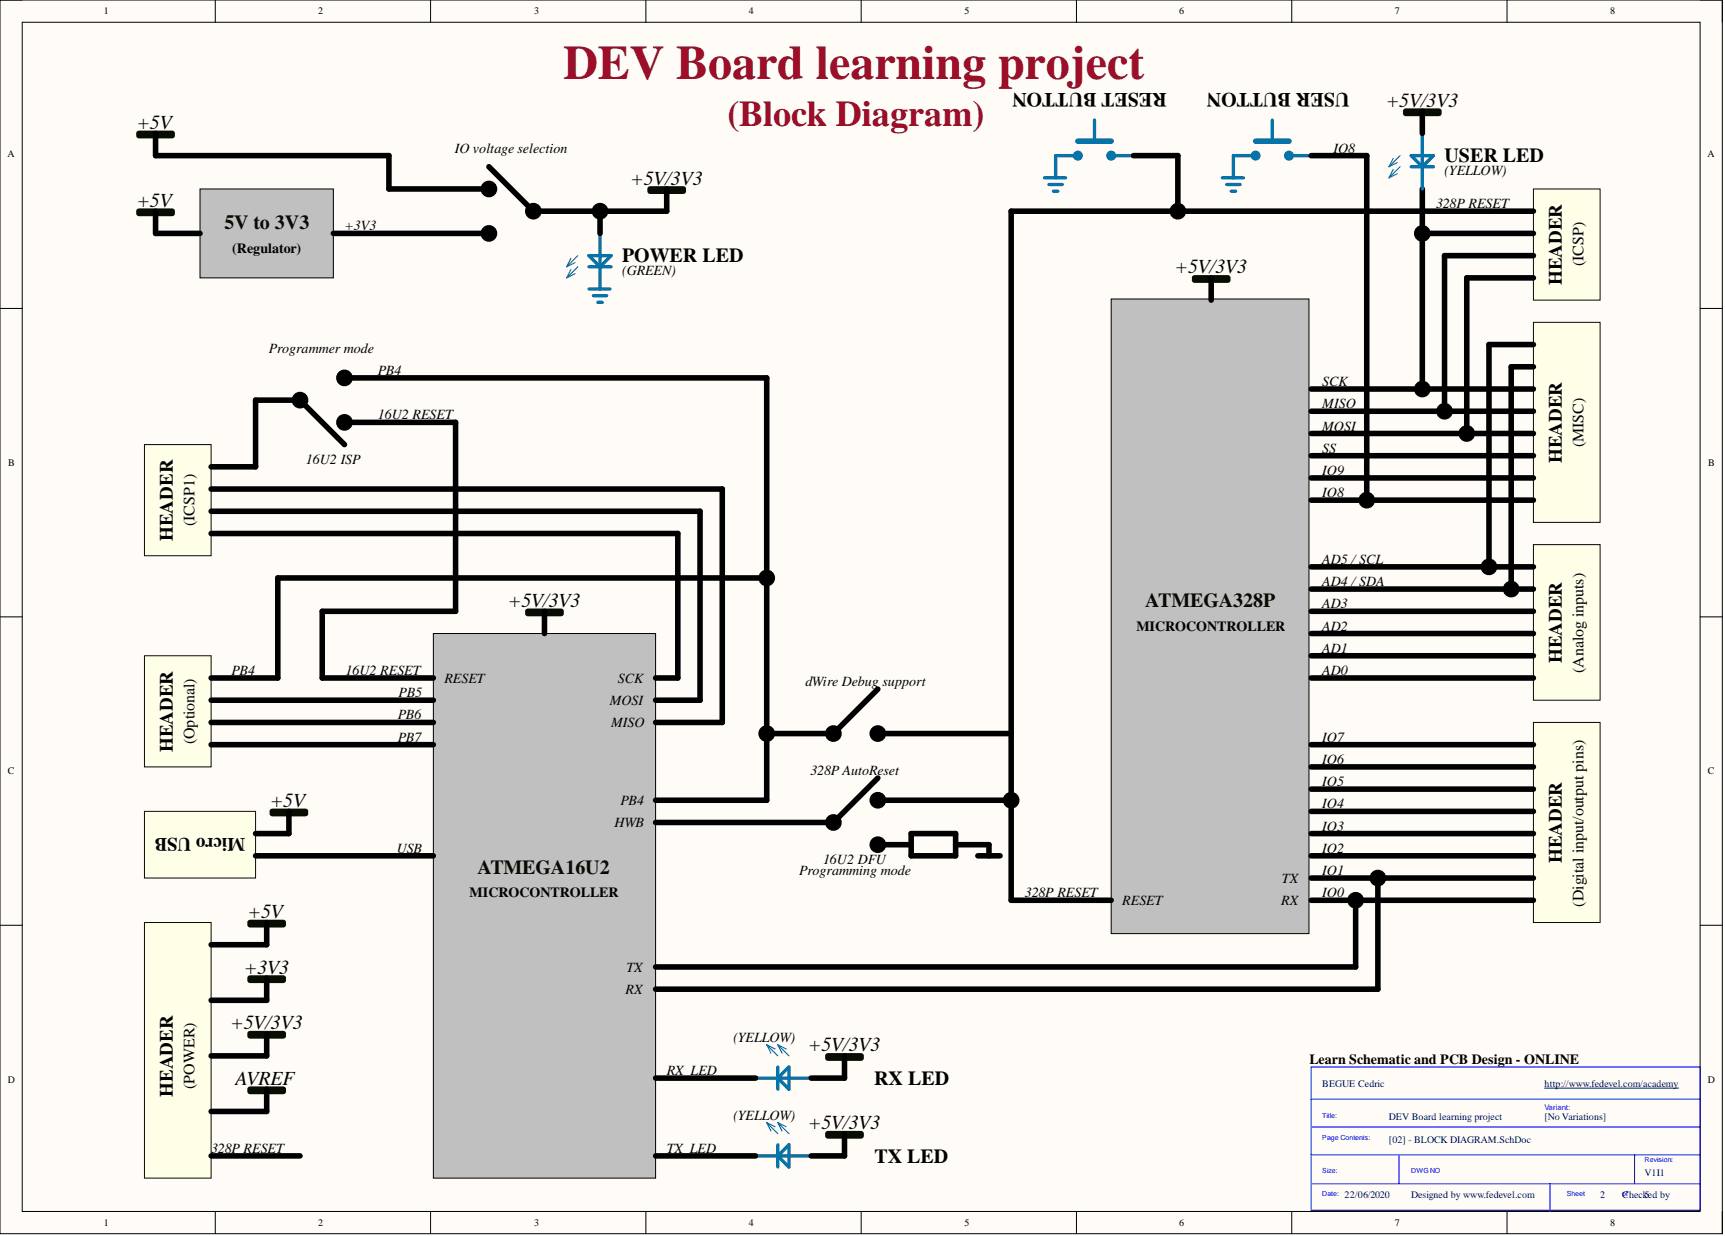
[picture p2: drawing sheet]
<svg xmlns="http://www.w3.org/2000/svg" width="393mm" height="282mm" viewBox="0 0 393 282" stroke-linecap="round" stroke-linejoin="round" font-family="sans-serif">
<path d="M0 0h392.7v281.3h-392.7z" fill-rule="evenodd" fill="#fffcf8"/>
<path d="M0 0h392.7v281.3h-392.7z" fill="none" stroke="#000" stroke-width=".23"/>
<path d="M5.1 5.1h382.6v271.2h-382.6z" fill-rule="evenodd" fill="#fffcf8"/>
<g fill="none" stroke="#000" stroke-width=".23">
<path d="M0 0h5.1M5.1 5.1h382.6v271.2h-382.6zM49.1 0v5.1M98.2 0v5.1M147.3 0v5.1M196.4 0v5.1M245.5 0v5.1M294.6 0v5.1M343.6 0v5.1M387.7 0h5v5.1M0 70.3h5.1M387.7 70.3h5"/>
<path d="M0 140.7h5.1M387.7 140.7h5M0 211h5.1M387.7 211h5M49.1 276.3v5M98.2 276.3v5M147.3 276.3v5M196.4 276.3v5M245.5 276.3v5M294.6 276.3v5M343.6 276.3v5M392.7 276.3v5"/>
</g>
<path d="M299 243.3h88.7v32.7h-88.7zM299 250.7h88.7M299.2 257h88.5M299 263.4h88.7M299.2 269.9h88.5M319 263.4v6.5M353.5 269.9v6.4M372.7 263.4v6.5" fill="none" stroke="#00f" stroke-width=".25"/>
<path d="M352.2 248.1h30.6" fill="none" stroke="#000080" stroke-width=".23"/>
<path d="M253.4 68.2h45.1v144.7h-45.1z" fill-rule="evenodd" fill="#c0c0c0"/>
<path d="M253.4 68.2h45.1v144.7h-45.1z" fill="none" stroke="#000" stroke-width=".23"/>
<path d="M349.7 124.2h15.2v35.5h-15.2z" fill-rule="evenodd" fill="#ffffe8"/>
<path d="M349.7 124.2h15.2v35.5h-15.2z" fill="none" stroke="#080d02" stroke-width=".23"/>
<path d="M299 129.3h50.7M192.6 240.8v5.1" fill="none" stroke="#000" stroke-width="1.3"/>
<path d="M245.8 35.5h-5.1v5.1M172.3 245.9h12.7M177.4 243.3v5.1M179.9 243.3v5.1l-2.5-2.5z" fill="none" stroke="#0075ad" stroke-width=".76"/>
<path d="M174.8 238.3l2.6 2.5M174.8 238.3l1 1.9M174.8 238.3l1.9 .9M177.4 238.3l2.5 2.5M177.4 238.3l.9 1.9M177.4 238.3l1.9 .9" fill="none" stroke="#0075ad" stroke-width=".25"/>
<path d="M188.8 240.8h7.6M188.8 241.3h7.6" fill="none" stroke="#080d02" stroke-width="1.3"/>
<path d="M245.8 32.2h7.6" fill="none" stroke="#0075ad" stroke-width="1.3"/>
<circle cx="245.8" cy="35.5" r=".76" fill="#0075ad"/>
<g fill="none" stroke="#0075ad" stroke-width=".76">
<path d="M253.4 35.5h5"/>
<circle cx="245.8" cy="35.5" r=".76"/>
</g>
<circle cx="253.4" cy="35.5" r=".76" fill="#0075ad"/>
<g fill="none" stroke="#0075ad" stroke-width=".76">
<path d="M249.6 27.4v4.8M238.2 40.6h4.8M239.2 42.1h3M240.2 43.6h1"/>
<circle cx="253.4" cy="35.5" r=".76"/>
</g>
<path d="M299 134.3h50.7M299 139.4h50.7M299 144.5h50.7M299 149.5h50.7M299 154.6h50.7" fill="none" stroke="#000" stroke-width="1.3"/>
<path d="M349.7 164.8h15.2v45.6h-15.2z" fill-rule="evenodd" fill="#ffffe8"/>
<path d="M349.7 164.8h15.2v45.6h-15.2z" fill="none" stroke="#080d02" stroke-width=".23"/>
<path d="M299 169.8h50.7M299 174.9h50.7M299 180h50.7M299 185h50.7M299 190.1h50.7M299 195.2h50.7M299 200.2h50.7M299 205.3h50.7" fill="none" stroke="#000" stroke-width="1.3"/>
<path d="M349.7 73.5h15.2v45.6h-15.2z" fill-rule="evenodd" fill="#ffffe8"/>
<path d="M349.7 73.5h15.2v45.6h-15.2z" fill="none" stroke="#080d02" stroke-width=".23"/>
<path d="M299 88.7h50.7M299 93.8h50.7M299 98.9h50.7M299 103.9h50.7M299 109h50.7M299 114.1h50.7" fill="none" stroke="#000" stroke-width="1.3"/>
<path d="M98.8 144.5h50.7v124.2h-50.7z" fill-rule="evenodd" fill="#c0c0c0"/>
<path d="M98.8 144.5h50.7v124.2h-50.7z" fill="none" stroke="#000" stroke-width=".23"/>
<path d="M32.9 185h25.4v15.2h-25.4z" fill-rule="evenodd" fill="#ffffe8"/>
<path d="M32.9 185h25.4v15.2h-25.4z" fill="none" stroke="#080d02" stroke-width=".23"/>
<g fill="none" stroke="#000" stroke-width="1.3">
<path d="M324.3 43.1v45.6M329.4 58.3v35.5M276.2 63.4v5M334.5 63.4v35.5M349.7 78.6h-10.2v50.7M349.7 83.6h-5.1v50.7M124.2 139.4v5.1M149.5 159.7h10.1M149.5 154.6h5.1M149.5 164.8h15.2M58.3 195.2h40.5M65.9 185v5.1h-7.6"/>
<circle cx="324.3" cy="88.7" r="1.27"/>
<circle cx="329.4" cy="93.8" r="1.27"/>
<circle cx="334.5" cy="98.9" r="1.27"/>
<circle cx="339.5" cy="129.3" r="1.27"/>
<circle cx="344.6" cy="134.3" r="1.27"/>
</g>
<path d="M272.4 63.4h7.6M272.4 63.9h7.6M120.4 139.4h7.6M120.4 139.9h7.6M62.1 185h7.6M62.1 185.5h7.6" fill="none" stroke="#080d02" stroke-width="1.3"/>
<g fill="#000">
<circle cx="324.3" cy="88.7" r="1.27"/>
<circle cx="329.4" cy="93.8" r="1.27"/>
<circle cx="334.5" cy="98.9" r="1.27"/>
<circle cx="339.5" cy="129.3" r="1.27"/>
<circle cx="344.6" cy="134.3" r="1.27"/>
</g>
<path d="M45.6 43.1h30.4v20.3h-30.4z" fill-rule="evenodd" fill="#c0c0c0"/>
<path d="M45.6 43.1h30.4v20.3h-30.4z" fill="none" stroke="#000" stroke-width=".23"/>
<path d="M31.7 48.2h7.6M31.7 48.7h7.6M148.2 43.1h7.6M148.2 43.6h7.6M188.8 258.5h7.6M188.8 259h7.6" fill="none" stroke="#080d02" stroke-width="1.3"/>
<path d="M35.5 35.5h53.2M35.5 48.2v5h10.1M152 43.1v5.1M192.6 258.5v5.1" fill="none" stroke="#000" stroke-width="1.3"/>
<path d="M134.3 58.3h5.1l-2.6 2.5zM136.8 53.2v12.7M134.3 60.8h5.1M172.3 263.6h12.7M177.4 261.1v5M179.9 261.1v5l-2.5-2.5z" fill="none" stroke="#0075ad" stroke-width=".76"/>
<path d="M130.2 58.9l-1 1.9M131.1 59.9l-1.9 .9M131.8 58.3l-2.6 2.5M130.2 61.5l-1 1.9M131.1 62.4l-1.9 1M131.8 60.8l-2.6 2.6M174.8 256l2.6 2.5M174.8 256l1 1.9M174.8 256l1.9 1M177.4 256l2.5 2.5M177.4 256l.9 1.9M177.4 256l1.9 1" fill="none" stroke="#0075ad" stroke-width=".25"/>
<path d="M349.7 43.1h15.2v25.3h-15.2z" fill-rule="evenodd" fill="#ffffe8"/>
<path d="M349.7 43.1h15.2v25.3h-15.2z" fill="none" stroke="#080d02" stroke-width=".23"/>
<g fill="none" stroke="#000" stroke-width="1.3">
<path d="M230.6 48.2h119.1M324.3 53.2h25.4M329.4 58.3h20.3M334.5 63.4h15.2M309.1 205.3v15.2h-159.6M314.2 200.2v25.4h-164.7"/>
<circle cx="324.3" cy="53.2" r="1.27"/>
<circle cx="309.1" cy="205.3" r="1.27"/>
<circle cx="314.2" cy="200.2" r="1.27"/>
</g>
<g fill="#000">
<circle cx="324.3" cy="53.2" r="1.27"/>
<circle cx="309.1" cy="205.3" r="1.27"/>
<circle cx="314.2" cy="200.2" r="1.27"/>
</g>
<path d="M32.9 101.4h15.2v25.3h-15.2z" fill-rule="evenodd" fill="#ffffe8"/>
<path d="M32.9 101.4h15.2v25.3h-15.2z" fill="none" stroke="#080d02" stroke-width=".23"/>
<path d="M48.1 116.6h111.5v43.1M48.1 111.5h116.6v53.3M48.1 106.5h10.2M48.1 121.7h106.5v32.9M149.5 245.9h22.8M149.5 263.6h22.8" fill="none" stroke="#000" stroke-width="1.3"/>
<path d="M286.3 32.2h7.6" fill="none" stroke="#0075ad" stroke-width="1.3"/>
<path d="M286.3 35.5h-5v5.1" fill="none" stroke="#0075ad" stroke-width=".76"/>
<circle cx="286.3" cy="35.5" r=".76" fill="#0075ad"/>
<g fill="none" stroke="#0075ad" stroke-width=".76">
<path d="M293.9 35.5h5.1"/>
<circle cx="286.3" cy="35.5" r=".76"/>
</g>
<circle cx="293.9" cy="35.5" r=".76" fill="#0075ad"/>
<g fill="none" stroke="#0075ad" stroke-width=".76">
<path d="M290.1 27.4v4.8M278.7 40.6h4.8M279.7 42.1h3.1M280.7 43.6h1.1"/>
<circle cx="293.9" cy="35.5" r=".76"/>
</g>
<g fill="none" stroke="#000" stroke-width="1.3">
<path d="M35.5 30.4v5.1M88.7 35.5v7.6h22.8M111.5 38l10.1 10.2h30.4M258.4 35.5h10.2M299 35.5h12.7M76 53.2h35.5M230.6 48.2v157.1h22.8M78.5 86.2h96.3v96.3h-25.3M78.5 96.3h25.4v43.1h-30.4M78.5 101.4l-10.1-10.1h-10.1v15.2M73.5 154.6h25.3M200.2 157.2l-10.2 10.1h-15.2"/>
<path d="M200.2 167.3h30.4M200.2 177.4l-10.2 10.2h-40.5M200.2 182.5h30.4M200.2 192.6h7.6M207.8 190.1h10.1v5.1h-10.1zM217.9 192.6h7.6v2.6M223 195.2h5"/>
<circle cx="111.5" cy="53.2" r="1.27"/>
<circle cx="111.5" cy="43.1" r="1.27"/>
<circle cx="121.6" cy="48.2" r="1.27"/>
<circle cx="68.4" cy="91.3" r="1.27"/>
<circle cx="78.5" cy="86.2" r="1.27"/>
<circle cx="78.5" cy="96.3" r="1.27"/>
<circle cx="174.8" cy="167.3" r="1.27"/>
<circle cx="190" cy="167.3" r="1.27"/>
<circle cx="200.2" cy="167.3" r="1.27"/>
<circle cx="190" cy="187.6" r="1.27"/>
<circle cx="200.2" cy="192.6" r="1.27"/>
<circle cx="200.2" cy="182.5" r="1.27"/>
<circle cx="230.6" cy="182.5" r="1.27"/>
</g>
<g fill="#000">
<circle cx="111.5" cy="53.2" r="1.27"/>
<circle cx="111.5" cy="43.1" r="1.27"/>
<circle cx="121.6" cy="48.2" r="1.27"/>
<circle cx="68.4" cy="91.3" r="1.27"/>
<circle cx="78.5" cy="86.2" r="1.27"/>
<circle cx="78.5" cy="96.3" r="1.27"/>
<circle cx="174.8" cy="167.3" r="1.27"/>
<circle cx="190" cy="167.3" r="1.27"/>
<circle cx="200.2" cy="167.3" r="1.27"/>
<circle cx="190" cy="187.6" r="1.27"/>
<circle cx="200.2" cy="192.6" r="1.27"/>
<circle cx="200.2" cy="182.5" r="1.27"/>
<circle cx="230.6" cy="182.5" r="1.27"/>
</g>
<path d="M31.7 30.4h7.6M31.7 30.9h7.6" fill="none" stroke="#080d02" stroke-width="1.3"/>
<path d="M32.9 149.5h15.2v25.4h-15.2z" fill-rule="evenodd" fill="#ffffe8"/>
<path d="M32.9 149.5h15.2v25.4h-15.2z" fill="none" stroke="#080d02" stroke-width=".23"/>
<g fill="none" stroke="#000" stroke-width="1.3">
<path d="M268.6 35.5v12.7M311.7 35.5v78.6M324.3 25.4v5M136.8 48.2v5M73.5 139.4v15.2M48.1 154.6h15.2M48.1 159.7h50.7M48.1 164.8h50.7M48.1 169.8h50.7M185 245.9h7.6M185 263.6h7.6"/>
<circle cx="136.8" cy="48.2" r="1.27"/>
<circle cx="268.6" cy="48.2" r="1.27"/>
<circle cx="311.7" cy="114.1" r="1.27"/>
</g>
<path d="M321.8 38h5.1M321.8 35.5h5.1l-2.6 2.5zM324.3 30.4v12.7M134.3 65.9h4.8M135.3 67.4h3M136.3 68.9h1" fill="none" stroke="#0075ad" stroke-width=".76"/>
<path d="M317.7 36.1l-1 1.9M317.7 38.6l-1 2M318.6 37.1l-1.9 .9M318.6 39.6l-1.9 1M319.3 35.5l-2.6 2.5M319.3 38l-2.6 2.6" fill="none" stroke="#0075ad" stroke-width=".25"/>
<path d="M320.5 25.4h7.6M320.5 25.9h7.6" fill="none" stroke="#080d02" stroke-width="1.3"/>
<g fill="#000">
<circle cx="136.8" cy="48.2" r="1.27"/>
<circle cx="268.6" cy="48.2" r="1.27"/>
<circle cx="311.7" cy="114.1" r="1.27"/>
</g>
<path d="M32.9 210.4h15.2v58.3h-15.2z" fill-rule="evenodd" fill="#ffffe8"/>
<path d="M32.9 210.4h15.2v58.3h-15.2z" fill="none" stroke="#080d02" stroke-width=".23"/>
<path d="M57 210.4h7.6M57 210.9h7.6M57 235.7h7.6M57 236.2h7.6M57 223.1h7.6M57 223.6h7.6M57 248.4h7.6M57 248.9h7.6" fill="none" stroke="#080d02" stroke-width="1.3"/>
<g fill="none" stroke="#000" stroke-width="1.3">
<path d="M174.8 131.8h-111.5v22.8M60.8 210.4v5h-12.7M60.8 223.1v5h-12.7M60.8 235.7v5.1h-12.7M60.8 248.4v5.1h-12.7M48.1 263.6h20.3"/>
<circle cx="174.8" cy="131.8" r="1.27"/>
</g>
<circle cx="174.8" cy="131.8" r="1.27" fill="#000"/>
<text font-size="11" fill="#9e0e29" x="128.5" y="17.9">DEV Board learning project</text>
<text font-size="8.3" fill="#9e0e29" x="165.9" y="28.6">(Block Diagram)</text>
<g font-size="4.6">
<text x="266" y="21.3" transform="rotate(-180 266 21.3)">RESET BUTTON</text>
<text x="307.7" y="21.3" transform="rotate(-180 307.7 21.3)">USER BUTTON</text>
<text x="31.2" y="29.4">+5V</text>
<text x="316" y="24.3">+5V/3V3</text>
<text x="329.4" y="37">USER LED</text>
<text x="31.2" y="47.1">+5V</text>
<text x="143.8" y="42.1">+5V/3V3</text>
<text x="141.9" y="59.8">POWER LED</text>
<text x="267.9" y="62.4">+5V/3V3</text>
<text x="115.9" y="138.4">+5V/3V3</text>
<text x="61.6" y="184">+5V</text>
<text x="56.5" y="209.4">+5V</text>
<text x="55.7" y="222">+3V3</text>
<text x="52.5" y="234.7">+5V/3V3</text>
<text x="184.3" y="239.8">+5V/3V3</text>
<text x="53.7" y="247.4">AVREF</text>
<text x="199.3" y="247.4">RX LED</text>
<text x="184.3" y="257.5">+5V/3V3</text>
<text x="199.4" y="265.1">TX LED</text>
</g>
<g font-size="4.6" fill="#080d02">
<text x="51.2" y="52.2">5V to 3V3</text>
<text x="261.1" y="138.4">ATMEGA328P</text>
<text x="108.9" y="199.2">ATMEGA16U2</text>
</g>
<g font-size="4.3">
<text x="356.2" y="65.1" transform="rotate(-90 356.2 65.1)">HEADER</text>
<text x="356.2" y="105.6" transform="rotate(-90 356.2 105.6)">HEADER</text>
<text x="39.4" y="123.4" transform="rotate(-90 39.4 123.4)">HEADER</text>
<text x="356.2" y="151.2" transform="rotate(-90 356.2 151.2)">HEADER</text>
<text x="39.4" y="171.5" transform="rotate(-90 39.4 171.5)">HEADER</text>
<text x="55.9" y="191.2" transform="rotate(-180 55.9 191.2)">Micro USB</text>
<text x="356.2" y="196.9" transform="rotate(-90 356.2 196.9)">HEADER</text>
<text x="39.4" y="250.1" transform="rotate(-90 39.4 250.1)">HEADER</text>
</g>
<g font-size="3.6">
<text x="361.1" y="60.8" transform="rotate(-90 361.1 60.8)">(ICSP)</text>
<text x="361.1" y="102" transform="rotate(-90 361.1 102)">(MISC)</text>
<text x="44.3" y="120" transform="rotate(-90 44.3 120)">(ICSP1)</text>
<text x="361.1" y="153.4" transform="rotate(-90 361.1 153.4)">(Analog inputs)</text>
<text x="44.3" y="169.7" transform="rotate(-90 44.3 169.7)">(Optional)</text>
<text x="361.1" y="206.7" transform="rotate(-90 361.1 206.7)">(Digital input/output pins)</text>
<text x="44.3" y="248.3" transform="rotate(-90 44.3 248.3)">(POWER)</text>
</g>
<g font-size="3.2">
<text x="103.7" y="34.8">IO voltage selection</text>
<text x="304.1" y="34.8">IO8</text>
<text x="329.4" y="39.9">(YELLOW)</text>
<text x="327.5" y="47.5">328P RESET</text>
<text x="78.5" y="52.6">+3V3</text>
<text x="53" y="57.6">(Regulator)</text>
<text x="141.9" y="62.7">(GREEN)</text>
<text x="61.3" y="80.4">Programmer mode</text>
<text x="86.1" y="85.5">PB4</text>
<text x="301.5" y="88">SCK</text>
<text x="86.1" y="95.6">16U2 RESET</text>
<text x="301.5" y="93.1">MISO</text>
<text x="301.5" y="98.2">MOSI</text>
<text x="69.8" y="105.8">16U2 ISP</text>
<text x="301.5" y="103.2">SS</text>
<text x="301.5" y="108.3">IO9</text>
<text x="301.5" y="113.4">IO8</text>
<text x="301.5" y="128.6">AD5 /SCL</text>
<text x="301.5" y="133.7">AD4 /SDA</text>
<text x="259.1" y="143.8">MICROCONTROLLER</text>
<text x="301.5" y="138.7">AD3</text>
<text x="301.5" y="143.8">AD2</text>
<text x="301.5" y="148.9">AD1</text>
<text x="52.8" y="153.9">PB4</text>
<text x="78.8" y="153.9">16U2 RESET</text>
<text x="101.4" y="155.7">RESET</text>
<text x="140.9" y="155.7">SCK</text>
<text x="301.5" y="153.9">AD0</text>
<text x="90.9" y="159">PB5</text>
<text x="139" y="160.8">MOSI</text>
<text x="183.7" y="156.5">dWire Debug support</text>
<text x="90.7" y="164.1">PB6</text>
<text x="139.4" y="165.9">MISO</text>
<text x="90.7" y="169.1">PB7</text>
<text x="301.5" y="169.1">IO7</text>
<text x="184.8" y="176.8">328P AutoReset</text>
<text x="301.5" y="174.2">IO6</text>
<text x="301.5" y="179.3">IO5</text>
<text x="141.5" y="183.6">PB4</text>
<text x="301.5" y="184.4">IO4</text>
<text x="140.1" y="188.7">HWB</text>
<text x="301.5" y="189.4">IO3</text>
<text x="90.5" y="194.5">USB</text>
<text x="187.7" y="197">16U2 DFU</text>
<text x="301.5" y="194.5">IO2</text>
<text x="182.3" y="199.6">Programming mode</text>
<text x="292.3" y="201.3">TX</text>
<text x="301.5" y="199.6">IO1</text>
<text x="107.1" y="204.6">MICROCONTROLLER</text>
<text x="233.7" y="204.6">328P RESET</text>
<text x="255.9" y="206.4">RESET</text>
<text x="292.1" y="206.4">RX</text>
<text x="301.5" y="204.6">IO0</text>
<text x="142.8" y="221.6">TX</text>
<text x="142.7" y="226.7">RX</text>
<text x="167.2" y="237.6">(YELLOW)</text>
<text x="152" y="245.2">RX_LED</text>
<text x="298.6" y="242.7">Learn Schematic and PCB Design - ONLINE</text>
<text x="167.2" y="255.3">(YELLOW)</text>
<text x="48.1" y="262.9">328P RESET</text>
<text x="152" y="262.9">TX_LED</text>
</g>
<g font-size="2.3">
<text x="23.6" y="3.3">1</text>
<text x="72.6" y="3.3">2</text>
<text x="121.8" y="3.3">3</text>
<text x="170.8" y="3.3">4</text>
<text x="219.9" y="3.3">5</text>
<text x="268.9" y="3.3">6</text>
<text x="318.1" y="3.3">7</text>
<text x="367.1" y="3.3">8</text>
<text x="1.7" y="35.9">A</text>
<text x="389.4" y="35.9">A</text>
<text x="1.9" y="106.3">B</text>
<text x="389.5" y="106.3">B</text>
<text x="1.8" y="176.6">C</text>
<text x="389.4" y="176.6">C</text>
<text x="1.8" y="247">D</text>
<text x="389.4" y="247">D</text>
<text x="23.6" y="279.6">1</text>
<text x="72.6" y="279.6">2</text>
<text x="121.8" y="279.6">3</text>
<text x="170.8" y="279.6">4</text>
<text x="219.9" y="279.6">5</text>
<text x="268.9" y="279.6">6</text>
<text x="318.1" y="279.6">7</text>
<text x="367.1" y="279.6">8</text>
</g>
<g font-size="2.3" fill="#000080">
<text x="301.5" y="247.9">BEGUE Cedric</text>
<text x="352.2" y="247.9">http://www.fedevel.com/academy</text>
<text x="316.7" y="255.5">DEV Board learning project</text>
<text x="352.2" y="255.5">[No Variations]</text>
<text x="316.7" y="260.6">[02] - BLOCK DIAGRAM.SchDoc</text>
<text x="375" y="268.2">V1I1</text>
<text x="306.6" y="273.2">22/06/2020</text>
<text x="321.8" y="273.2">Designed by www.fedevel.com</text>
<text x="364.9" y="273.2">2</text>
<text x="369.9" y="273.2">Check5ed by</text>
</g>
<text font-size="1.8" fill="#00f" x="352.2" y="253">Variant:</text>
<g font-size="1.6" fill="#00f">
<text x="301.5" y="254.9">Title:</text>
<text x="301.5" y="260">Page Contents:</text>
<text x="301.5" y="267.6">Size:</text>
<text x="321.8" y="267.6">DWGNO</text>
<text x="375" y="265">Revision:</text>
<text x="301.5" y="272.6">Date:</text>
<text x="357.3" y="272.6">Sheet</text>
<text x="369.9" y="272.6">of</text>
</g>
</svg>
